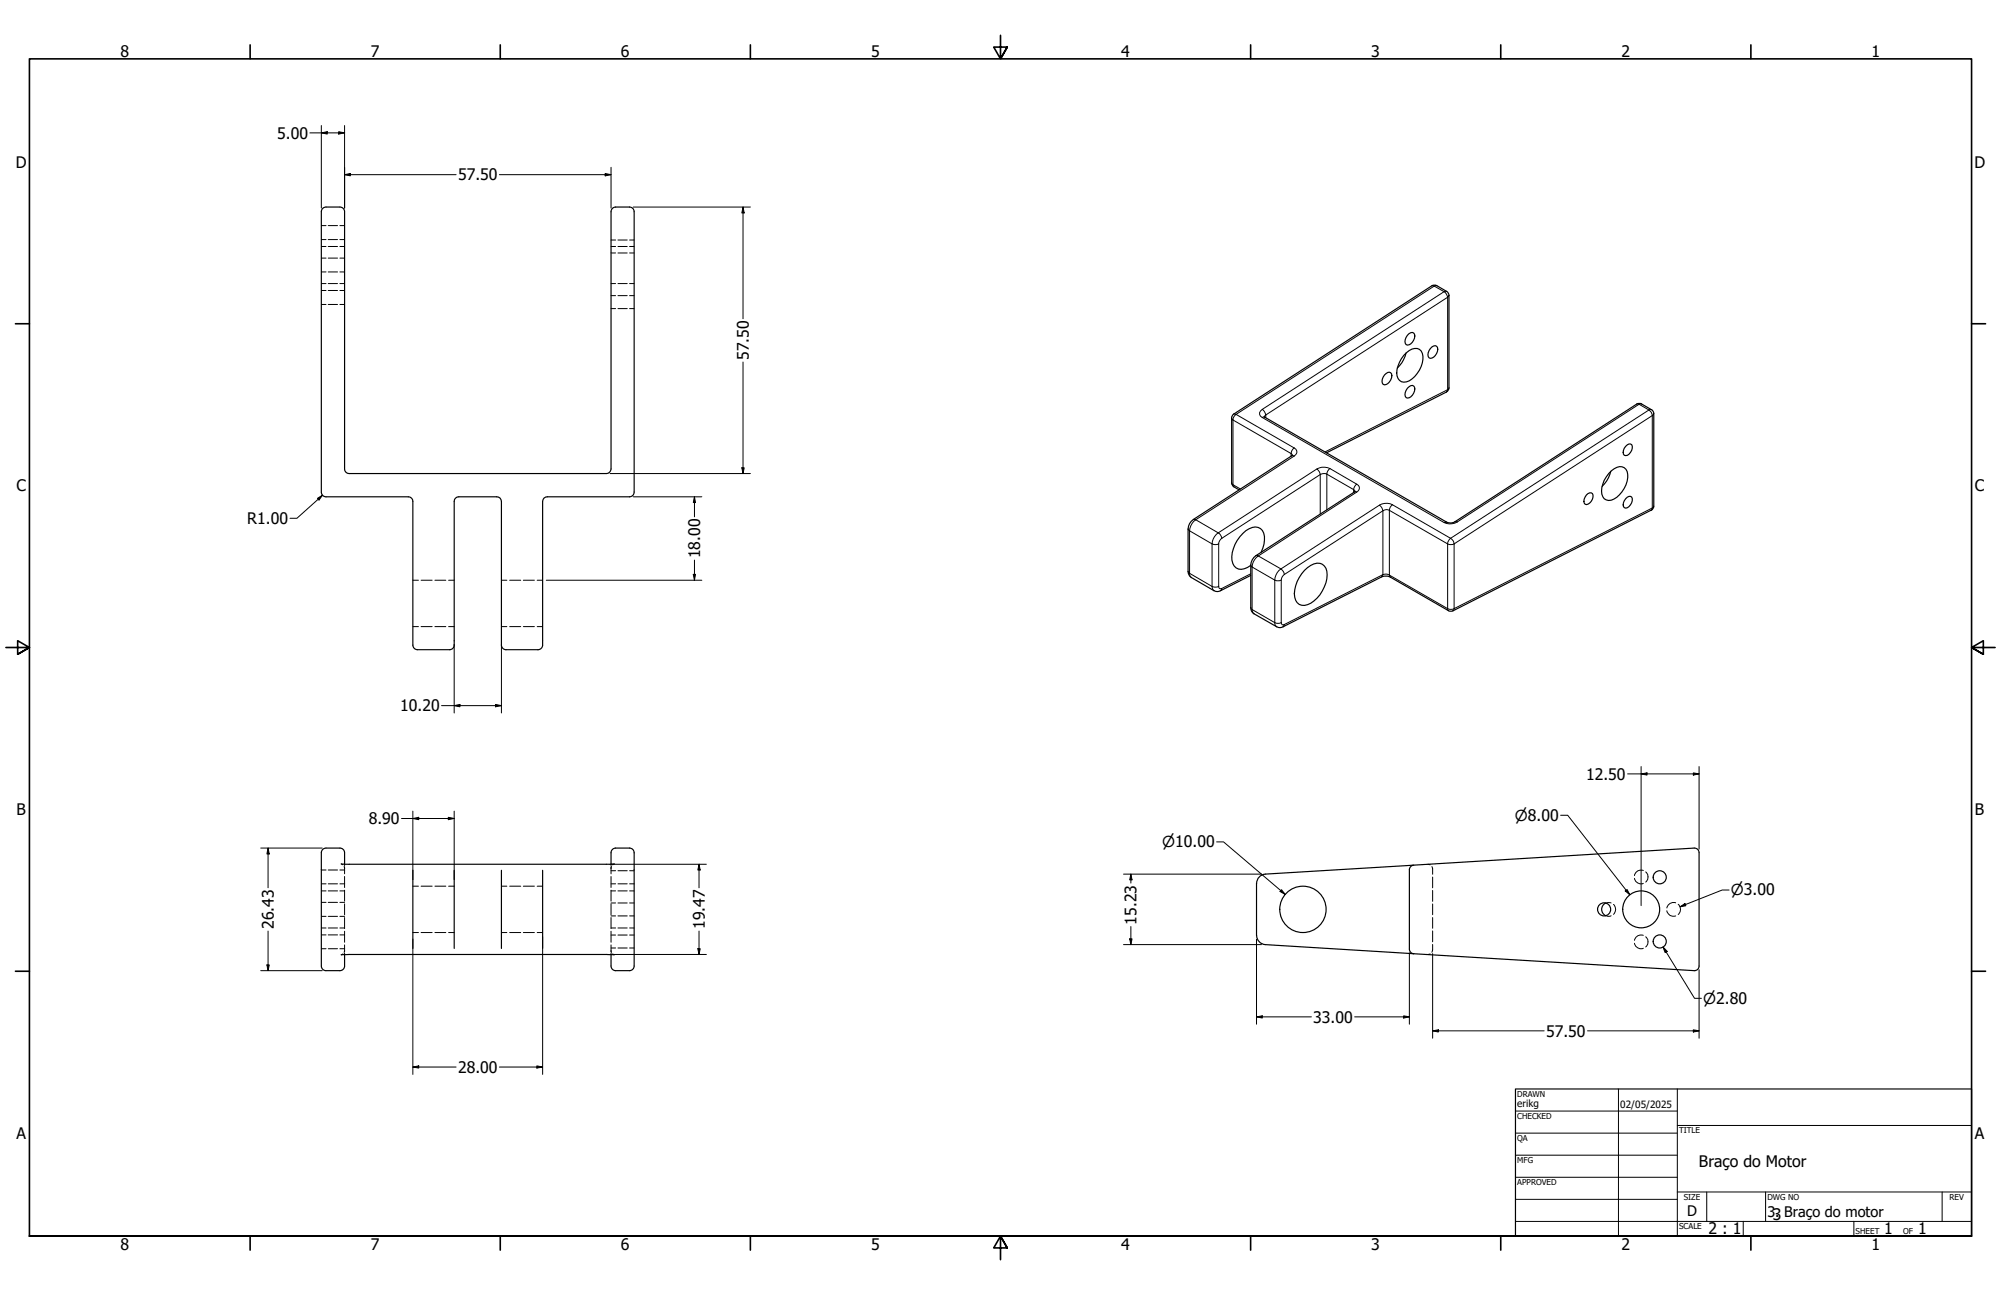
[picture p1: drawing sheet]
<svg xmlns="http://www.w3.org/2000/svg" width="864mm" height="559mm" viewBox="0 0 864 559" stroke-linecap="round" stroke-linejoin="round" font-family="sans-serif">
<!-- layer: Hidden (ANSI) -->
<g fill="none" stroke="#000" stroke-width=".43">
<path d="M138.7 97.3h2M141.7 97.3h4M146.7 97.3h2M138.7 103.4h2M138.7 117.3h2M138.7 111.4h2M138.7 106.4h2M141.7 103.4h4M141.7 117.3h4M141.7 111.4h4M141.7 106.4h4M146.7 103.4h2"/>
<path d="M146.7 117.3h2M146.7 111.4h2M146.7 106.4h2M263.7 103.6h2M263.7 109.2h2M263.7 106.4h2M266.7 103.6h4M266.7 109.2h4M266.7 106.4h4M271.7 103.6h2M271.7 109.2h2M271.7 106.4h2"/>
<path d="M138.7 131.4h2M138.7 125.3h2M138.7 122.4h2M141.7 131.4h4M141.7 125.3h4M141.7 122.4h4M146.7 131.4h2M146.7 125.3h2M146.7 122.4h2M263.7 127.6h2M263.7 133.2h2M263.7 122.4h2"/>
<path d="M266.7 127.6h4M266.7 133.2h4M266.7 122.4h4M271.7 127.6h2M271.7 133.2h2M271.7 122.4h2M178.2 250.4h2.4M181.7 250.4h4.8M187.7 250.4h4.7M193.6 250.4h2.4M216.4 250.4h2.4M220 250.4h4.7"/>
<path d="M225.9 250.4h4.7M231.8 250.4h2.4M178.2 270.4h2.4M181.7 270.4h4.8M187.7 270.4h4.7M193.6 270.4h2.4M216.4 270.4h2.4M220 270.4h4.7M225.9 270.4h4.7M231.8 270.4h2.4M138.7 375.4h2M141.7 375.4h4"/>
<path d="M146.7 375.4h2M147.3 372.8l.7 .4M148.5 373.9l.2 .8M148.7 372.9v.6M148.7 374.1v3M148.7 378.2v4.8M263.7 372.9v.6M263.7 374.1v3M263.7 378.2v4.8M263.7 375.7h2M263.9 373.9l-.2 .8M265.1 372.8l-.7 .4"/>
<path d="M266.7 375.7h4M271.7 375.7h2M616.2 372.9l1 .3M618 374l.3 .9v2.4M618.3 378.5v4.6M705.4 379a2.85 2.85 0 0 0 3.8 2.2M709.2 375.6a2.84 2.84 0 0 0-3.8 2.2M710.2 376.2a2.87 2.87 0 0 1 0 4.4M138.7 381.4h2M138.7 395.4h2M138.7 389.4h2M138.7 384.4h2"/>
<path d="M141.7 381.4h4M141.7 395.4h4M141.7 389.4h4M141.7 384.4h4M146.7 381.4h2M146.7 395.4h2M146.7 389.4h2M146.7 384.4h2M148.7 384.1v4.8M148.7 390v4.8M148.7 395.9v4.8M178.2 382.4h2.4"/>
<path d="M181.7 382.4h4.8M187.7 382.4h4.7M193.6 382.4h2.4M216.4 382.4h2.4M220 382.4h4.7M225.9 382.4h4.7M231.8 382.4h2.4M263.7 384.1v4.8M263.7 390v4.8M263.7 395.9v4.8M263.7 381.4h2M263.7 389.6h2"/>
<path d="M263.7 395.2h2M263.7 384.4h2M266.7 381.4h4M266.7 389.6h4M266.7 395.2h4M266.7 384.4h4M271.7 381.4h2M271.7 389.6h2M271.7 395.2h2M271.7 384.4h2M618.3 384.2v4.7M618.3 390.1v4.6"/>
<path d="M618.3 395.9v4.7M693 395.1l1 .3 1.3-.2M695.3 389.6l-1.3-.2-1 .3M696.3 390.3a2.85 2.85 0 0 1 0 4.2M719.4 393a2.84 2.84 0 0 0 3.8 2.2M723.2 389.6a2.94 2.94 0 0 0-3.8 2.2M724.3 390.2a2.87 2.87 0 0 1 0 4.4M138.7 409.4h2M138.7 403.4h2M138.7 400.4h2M141.7 409.4h4M141.7 403.4h4"/>
<path d="M141.7 400.4h4M146.7 409.4h2M146.7 403.4h2M146.7 400.4h2M148 411.6l-.7 .4M148.7 407.7v3M148.7 410.1l-.2 .9M148.7 401.8v4.8M148.7 411.3v.6M178.2 402.4h2.4M181.7 402.4h4.8M187.7 402.4h4.7"/>
<path d="M193.6 402.4h2.4M216.4 402.4h2.4M220 402.4h4.7M225.9 402.4h4.7M231.8 402.4h2.4M263.7 407.7v3M263.7 410.1l.2 .9M263.7 401.8v4.8M263.7 411.3v.6M263.7 403.5h2M263.7 409.1h2M263.7 400.4h2"/>
<path d="M264.4 411.6l.7 .4M266.7 403.5h4M266.7 409.1h4M266.7 400.4h4M271.7 403.5h2M271.7 409.1h2M271.7 400.4h2M617.2 411.6l-1 .3M618.3 407.5v2.4l-.3 1M618.3 401.7v4.7M705.4 407a2.85 2.85 0 0 0 3.8 2.2M709.2 403.6a2.85 2.85 0 0 0-3.8 2.2"/>
<path d="M710.2 404.2a2.87 2.87 0 0 1 0 4.4"/>
</g>
<!-- layer: Visible (ANSI) -->
<g fill="none" stroke="#000" stroke-width=".51">
<path d="M265.7 89.3l-1.4 .6-.6 1.5v111a2.06 2.06 0 0 1-2 1.9h-111a1.95 1.95 0 0 1-2-1.9v-111.1l-.3-1-1.2-.9-6.5-.1-1.4 .6-.6 1.4 .1 121.6 .9 1.2 1 .3h35.5a1.95 1.95 0 0 1 2 1.9v60.2a3.5 3.5 0 0 0 .6 3.3l1.4 .6h13.8l1-.3 1-1.2v-62.6a1.95 1.95 0 0 1 2-1.9h16.4a1.95 1.95 0 0 1 2 1.9v60.2a3.5 3.5 0 0 0 .6 3.3l1.4 .6h13.8l1.4-.6 .5-.9 .1-62.6a1.95 1.95 0 0 1 2-1.9h35.5l1.4-.6 .5-.9 .1-121.5-.3-1.1-1.2-.9-6.5-.1M624.3 125.7l-4.6-2.6-1.7 .2-85.8 55.6-.6 1.5v27.9l.3 1.2 .7 .5M624.3 125.7l.7 .6 .3 1.2v39.9l-.4 1.2-52.4 26.8M605.9 153.4a7.1 7.1 0 0 1 5.7-3 4.5 4.5 0 0 1 2.3 6.2 12.1 12.1 0 0 1-6.9 8.2 3.4 3.4 0 0 1-4.2-3.9 13.1 13.1 0 0 1 3.1-7.5zM606.8 152.3a13.1 13.1 0 0 1-3.7 6.5M607.4 144.7a1.8 1.8 0 0 1 3.1-.5 4.1 4.1 0 0 1-3.1 4.7 1.66 1.66 0 0 1-.9-2.4zM617.3 150.4a1.8 1.8 0 0 1 3.1-.5 4.1 4.1 0 0 1-3.1 4.7 1.66 1.66 0 0 1-.9-2.4zM545.6 179.8l78.7 45.5a3.8 3.8 0 0 0 3.6-.1l79.3-51.1 1.3 .2 4.6 2.7 .6 1v40.4l-.2 .9-.9 .9M597.5 161.8a1.8 1.8 0 0 1 3.1-.4 4.1 4.1 0 0 1-3.1 4.7 1.66 1.66 0 0 1-.9-2.5zM607.4 167.5a1.8 1.8 0 0 1 3.1-.4 4.1 4.1 0 0 1-3.1 4.7 1.66 1.66 0 0 1-.9-2.4zM557.8 196.4l-42.8 27.8a5.1 5.1 0 0 0-2.2 4.1v18.3a3.1 3.1 0 0 0 1.4 2.6l9.7 5.7a2.84 2.84 0 0 0 2.9 0l13-6.6M701.7 192.5a1.71 1.71 0 0 1 2.5-.6 3.6 3.6 0 0 1-2.5 4.7l-.7-.1a2.82 2.82 0 0 1 .7-4z"/>
<path d="M532.5 210.1l2.3 1.3M584.8 212l-42.8 27.8a5.2 5.2 0 0 0-2.2 4v18.4a2.87 2.87 0 0 0 1.4 2.7l9.8 5.5a2.73 2.73 0 0 0 2.8 0l42.5-21.5a4.8 4.8 0 0 1 3.8 .1l25.1 14.5 1.5 .2 85.9-43.5M684.7 213.6a1.79 1.79 0 0 1 2.6-.6 3.7 3.7 0 0 1-2.6 4.7l-.6-.1a2.84 2.84 0 0 1 .6-4zM695.2 203.4a13.1 13.1 0 0 1-3.7 6.5M695.4 203.2a5.1 5.1 0 0 1 5.6-1.4 6.2 6.2 0 0 1 .7 7.4 10.4 10.4 0 0 1-7.5 6.8 4 4 0 0 1-2.9-5.6 12.7 12.7 0 0 1 4.1-7.2zM701.7 215.1a1.71 1.71 0 0 1 2.5-.6 3.7 3.7 0 0 1-2.5 4.8l-.7-.2a2.79 2.79 0 0 1 .7-4zM544.3 238.3a10.1 10.1 0 0 0 .5-9.4 4.1 4.1 0 0 0-5.7-.7 14.2 14.2 0 0 0-7 14.9 4 4 0 0 0 6.3 1.8l1.4-.9M563 246.1a6.8 6.8 0 0 1 7.7-2.6 6.7 6.7 0 0 1 1.6 8 13.5 13.5 0 0 1-9.3 9.7 4.2 4.2 0 0 1-4.4-5 15.8 15.8 0 0 1 4.4-10.1zM138.7 368l.6-1.5 1.4-.5h6.5l1.2 .9 .3 1.1M138.7 368v48.8l.3 1.1 .7 .7 1 .2h6l1-.2 .9-1.2 .1-5.5M147.3 372.8h117.8M148.7 368v4.9"/>
<path d="M178.2 375.5v33.8M196 375.5v33.8M216.4 375.5v33.8M234.2 375.5v33.8M263.7 368v4.9M265.7 366h6.5l1.2 .9 .3 1.1M265.7 366l-1.4 .5-.6 1.5M273.7 368l-.1 49.4-.5 .9-.9 .5h-6.5M608.3 375.3v34.2M610.1 373.3l-1.3 .6-.5 1.4M733.3 368v48.8a2 2 0 0 1-2.1 2l-121-7.3M733.3 368a2 2 0 0 0-2.1-2l-185.2 11.2a4 4 0 0 0-3.6 4"/>
<path d="M542.3 381.2v22.5M693 389.7a3 3 0 0 0-1.7 2.7 3 3 0 0 0 1.7 2.7M147.3 412h117.8M263.7 411.9l.1 5.5 .9 1.2 1 .2M542.4 403.6a4 4 0 0 0 3.6 4l64.2 3.9M608.3 409.5l.5 1.4 1.3 .6"/>
<circle cx="716.3" cy="378.6" r="2.83"/>
<circle cx="562.3" cy="392.4" r="10"/>
<circle cx="692.3" cy="392.4" r="2.83"/>
<circle cx="708.3" cy="392.4" r="8"/>
<circle cx="716.3" cy="406.2" r="2.83"/>
</g>
<!-- layer: Visible Narrow (ANSI) -->
<g fill="none" stroke="#000" stroke-width=".43">
<path d="M618 123.3l1 .1M619 123.4l4.3 2.5-78.5 50.8M619 123.4l-85.5 55.4M620.1 123.3l-1.1 .1M624.3 125.7l-1 .2 1 1 .5 1.4 .5-.9M532.4 178.7l1.1 .1M533.5 178.8a2.95 2.95 0 0 0-1.4 2.4M533.5 178.8l25 14.5M545.7 179.9l.6-.8-.5-1.4-1-1a1.88 1.88 0 0 0-1.2 1.7 1.88 1.88 0 0 0 1.2 1.7M624.8 168.1l-.5 1.1M624.8 168.1v-39.8l-78.5 50.8v1.1M624.8 168.1l-52.9 26.9"/>
<path d="M625.3 167.4l-.5 .7M708.5 174.3l-2.1 .1M711.6 176.9a3.1 3.1 0 0 1 1.5 2.4M711.6 176.9l-85.6 55.4-25-14.5M711.6 176.9l-4.2-2.5-78.5 50.8M712.7 176.8l-1.1 .1M713.1 179.3v39.9M713.1 179.3l-85.5 55.4M713.7 178.5l-.6 .8M531.6 180.4l.5 .8M532.1 181.2v28l3.3 1.8M532.1 181.2l25.1 14.5v1.1"/>
<path d="M544.8 180.1l78.5 45.4M545.8 180l-1 .1M557.5 196.7l1 .1M558.5 193.3a1.88 1.88 0 0 1 1.2 1.7 1.88 1.88 0 0 1-1.2 1.8M558.5 193.3l-.5 .4a1.91 1.91 0 0 0-.2 2.8M558.5 196.8l-42.4 27.5 9.7 5.6M531.6 208.3l.9 1.8M568.3 202.4l-42.5 27.5M572.6 204.6l11.6 6.7v1.2M572.6 204.6v15.4M574 202.2l-1 1.1-.4 1.3M574 202.2a6.2 6.2 0 0 0-5.7 .2l1 1.1 .5 1.3a3.1 3.1 0 0 1 2.8-.2"/>
<path d="M574 202.2l11.5 6.7M584.6 212.3h.9M584.8 212l-.6-.7 .1-.7 1.2-1.7a1.83 1.83 0 0 1 1.2 1.7 1.83 1.83 0 0 1-1.2 1.7M585.5 212.3l-42.4 27.6 9.7 5.6M595.3 218l1 1 .5 1.4a2.59 2.59 0 0 1 2.8-.2M595.3 218l-42.5 27.5M601 217.8a5.7 5.7 0 0 0-5.7 .2M601 217.8a2.95 2.95 0 0 0-1.4 2.4M713.1 219.2l-.5 1M713.1 219.2l-85.5 43.4v-27.9M713.7 218.4l-.6 .8M512.8 228.3l.6 .7"/>
<path d="M513.4 229l9.7 5.7v18.3M513.4 229v18.4l9.7 5.6M515 224.2l1.1 .1a6.2 6.2 0 0 0-2.7 4.7M525.8 229.9l1 1 .5 1.4M525.8 229.9a6.2 6.2 0 0 0-2.7 4.8l1.5 .3 1.4-.3 .4-1.3 .9-1.1M526 234.7v18.3M542 239.8l1.1 .1a6.2 6.2 0 0 0-2.7 4.8M569.8 221.8v-17l-42.5 27.5M599.6 220.2v28l25.2 14.4M599.6 220.2l25.2 14.5M624.8 234.7l.4-1.3 .8-1.1a2.94 2.94 0 0 1 1.6 2.4M624.8 234.7l1.4 .3 1.4-.3"/>
<path d="M624.8 234.7v27.9M627.9 225.2h1M628.9 225.2a6.2 6.2 0 0 1-5.6 .3l1-.2M512.8 246.6l1.4 2.6M523.1 253l1.5 .4 1.4-.4M523.1 253l.4 1.4 .4 .5M526 253l.4 .9h.9l-.5 1M539.8 243.8l.6 .9M539.8 247.6l-12.5 6.3M540.4 244.7v18.3l9.8 5.7M540.4 244.7l9.8 5.6M550.2 250.3v18.4"/>
<path d="M552.8 245.5a6.2 6.2 0 0 0-2.6 4.8M552.8 245.5l1 1.1 .5 1.3M553 250.3v18.4M554.3 247.9l-1.2 1.7a1.59 1.59 0 0 1-2.3 1l-.6-.3M554.3 247.9l42.5-27.5v27.6M596.8 248l-.5 .9M596.8 248a2.18 2.18 0 0 1 3.3 1M596.8 248l-42.5 21.5M539.8 262.2l1.4 2.7M550.2 268.7v.7l.8 1M550.2 268.7l1.4 .3 1.4-.3M553 268.7l.3 .9 1-.1-.5 .9"/>
<path d="M624.8 262.6l1.4 .4 1.4-.4-.5 1M624.8 262.6l.4 .9"/>
</g>
<!-- layer: Border (ANSI) -->
<g fill="none" stroke="#000" stroke-width=".7">
<path d="M107.9 19.4v6M215.9 19.4v6M323.8 19.4v6M431.8 15.2v10.2l-2.9-5.1h5.8l-2.9 5.1 2.9-5.1M539.8 19.4v6M647.7 19.4v6M755.6 19.4v6M6.7 139.7h6M850.9 139.7h6M2.5 279.4h10.2l-5.1-2.9v5.8l5.1-2.9-5.1 2.9M861.1 279.4h-10.2l5.1-2.9v5.8l-5.1-2.9 5.1 2.9M6.7 419.1h6"/>
<path d="M850.9 419.1h6M12.7 533.4v-508h838.2v508h-838.2h838.2M107.9 533.4v6M215.9 533.4v6M323.8 533.4v6M434.7 538.5l-2.9-5.1 2.9 5.1h-5.8l2.9-5.1v10.2M539.8 533.4v6M647.7 533.4v6M755.6 533.4v6"/>
</g>
<!-- layer: Title (ANSI) -->
<g fill="none" stroke="#000" stroke-width=".43">
<path d="M654 479.4h69.9M698.5 469.9v63.5M723.9 469.9v63.5M654 488.9h69.9M654 498.5h69.9M723.9 485.6h127M654 508h69.9M654 517.5h69.9M723.9 514.3h127M736.6 514.3v12.7M762 514.3v12.7M838.2 514.3v12.7"/>
<path d="M654 527h196.9M752.3 527v6.4M800.1 527v6.4"/>
</g>
<path d="M654 469.9h196.9v63.5h-196.9z" fill="none" stroke="#000" stroke-width=".51"/>
<!-- layer: Dimension (ANSI) -->
<g fill="none" stroke="#000" stroke-width=".43">
<path d="M133.7 57.3h15M138.7 57.3l2.5-.5v1zM138.7 54.2v35.6M146.2 56.8l2.5 .5-2.5 .5zM148.7 54.2v35.6M148.7 75.4l2.5-.5v1zM148.7 75.4h48.1M215.5 75.4h48.2M261.2 74.9l2.5 .5-2.5 .5zM263.7 72.2v17.6M273.3 89.3h50.5M320.7 89.3l.5 2.6h-1z"/>
<path d="M320.7 89.3v48.2M320.7 156.2v48.1M137 215l2.2-1.3-1.5 2.1zM139.2 213.7l-11.1 9.9h-2.9M263.3 204.3h60.5M273.3 214.4h29.6M299.7 214.4l.5 2.5h-1zM299.7 214.4v8.6M320.2 201.9h1l-.5 2.4zM235.8 250.4h67.1M299.2 247.8h1l-.5 2.6zM299.7 241.7v8.7"/>
<path d="M196 278.1v29.6M216.4 278.1v29.6M190.6 304.5h25.8M196 304.5l2.5-.5v1zM213.9 304l2.5 .5-2.5 .5zM702.4 333.9h30.9M708.3 333.9l2.5-.4v1zM708.3 330.8v60M730.8 333.5l2.5 .4-2.5 .6zM733.3 330.8v35.6M173.3 353.2h22.7M178.2 353.2l2.5-.5v1z"/>
<path d="M178.2 350v29.6M193.5 352.7l2.5 .5-2.5 .5zM196 350v29.6M673.5 351.8h3.1l26.8 34.3M112.5 366h26.6M115.7 366l.5 2.5h-1zM115.7 366v17.1M263.3 372.9h41.6M301.7 372.9l.5 2.5h-1zM301.7 372.9v10.2M484.9 377.2h59.5M488.1 377.2l.5 2.5h-1z"/>
<path d="M488.1 377.2v3.9M525.1 363.3h3l26.6 22.7M488.1 399.8v7.8M553.1 383.9l1.6 2.1-2.3-1.3zM701.4 384.4l.8-.5 1.2 2.2zM725.1 391.3l2.1-1.4 .4 .9zM746.3 384h-3l-18.2 7.3M112.5 418.8h26.6M115.2 416.4h1l-.5 2.4zM115.7 401.8v17M178.2 405.3v58.3M234.2 404v59.6"/>
<path d="M263.3 411.9h41.6M301.2 409.4h1l-.5 2.5zM301.7 401.8v10.1M484.9 407.6h59.5M487.6 405.1h1l-.5 2.5zM542.3 405.3v36.7M608.3 411.1v30.9M618.3 411.5v36.5M717.7 408.6l1.8 1.9-.9 .5zM717.7 408.6l13.6 22.2h3M733.3 418.5v29.5M542.3 438.8l2.5-.5v1z"/>
<path d="M542.3 438.8h23.7M584.6 438.8h23.7M605.8 438.3l2.5 .5-2.5 .5zM231.7 459.9l2.5 .5-2.5 .5zM618.3 444.8l2.5-.4v.9zM618.3 444.8h48.1M685.2 444.8h48.1M730.8 444.4l2.5 .4-2.5 .5zM178.2 460.4l2.5-.5v1zM178.2 460.4h18.6M215.5 460.4h18.7"/>
</g>
<g fill="#000">
<path d="M138.7 57.3l2.5-.5v1zM146.2 56.8l2.5 .5-2.5 .5zM148.7 75.4l2.5-.5v1zM261.2 74.9l2.5 .5-2.5 .5zM320.7 89.3l.5 2.6h-1zM137 215l2.2-1.3-1.5 2.1zM299.7 214.4l.5 2.5h-1zM320.2 201.9h1l-.5 2.4zM299.2 247.8h1l-.5 2.6zM196 304.5l2.5-.5v1zM213.9 304l2.5 .5-2.5 .5zM708.3 333.9l2.5-.4v1z"/>
<path d="M730.8 333.5l2.5 .4-2.5 .6zM178.2 353.2l2.5-.5v1zM193.5 352.7l2.5 .5-2.5 .5zM115.7 366l.5 2.5h-1zM301.7 372.9l.5 2.5h-1zM488.1 377.2l.5 2.5h-1zM553.1 383.9l1.6 2.1-2.3-1.3zM701.4 384.4l.8-.5 1.2 2.2zM725.1 391.3l2.1-1.4 .4 .9zM115.2 416.4h1l-.5 2.4zM301.2 409.4h1l-.5 2.5zM487.6 405.1h1l-.5 2.5z"/>
<path d="M717.7 408.6l1.8 1.9-.9 .5zM542.3 438.8l2.5-.5v1zM605.8 438.3l2.5 .5-2.5 .5zM178.2 460.4l2.5-.5v1zM618.3 444.8l2.5-.4v.9zM730.8 444.4l2.5 .4-2.5 .5zM231.7 459.9l2.5 .5-2.5 .5z"/>
</g>
<g font-size="6.9">
<text x="52.1" y="24.4">8</text>
<text x="160" y="24.4">7</text>
<text x="268" y="24.4">6</text>
<text x="375.9" y="24.4">5</text>
<text x="483.9" y="24.4">4</text>
<text x="591.8" y="24.4">3</text>
<text x="699.8" y="24.4">2</text>
<text x="807.7" y="24.4">1</text>
<text x="119.6" y="59.9">5.00</text>
<text x="6.9" y="72.3">D</text>
<text x="197.7" y="77.9">57.50</text>
<text x="852.1" y="72.3">D</text>
<text x="323.2" y="155.4" transform="rotate(-90 323.2 155.4)">57.50</text>
<text x="7.1" y="212">C</text>
<text x="852.4" y="212">C</text>
<text x="106.7" y="226.2">R1.00</text>
<text x="302.2" y="240.9" transform="rotate(-90 302.2 240.9)">18.00</text>
<text x="172.7" y="307">10.20</text>
<text x="684.5" y="336.5">12.50</text>
<text x="7.2" y="351.7">B</text>
<text x="852.4" y="351.7">B</text>
<text x="159.1" y="355.7">8.90</text>
<text x="118.2" y="400.9" transform="rotate(-90 118.2 400.9)">26.43</text>
<text x="304.2" y="400.9" transform="rotate(-90 304.2 400.9)">19.47</text>
<text x="490.5" y="399" transform="rotate(-90 490.5 399)">15.23</text>
<text x="566.7" y="441.3">33.00</text>
<text x="667.3" y="447.4">57.50</text>
<text x="197.7" y="462.9">28.00</text>
<text x="7.1" y="491.4">A</text>
<text x="852.3" y="491.4">A</text>
<text x="733.2" y="503.6">Braço do Motor</text>
<text x="737.4" y="532.6">2 : 1</text>
<text x="813.2" y="532.6">1</text>
<text x="827.8" y="532.6">1</text>
<text x="52.1" y="539.4">8</text>
<text x="160" y="539.4">7</text>
<text x="268" y="539.4">6</text>
<text x="375.9" y="539.4">5</text>
<text x="483.9" y="539.4">4</text>
<text x="591.8" y="539.4">3</text>
<text x="699.8" y="539.4">2</text>
<text x="807.7" y="539.4">1</text>
</g>
<g font-size="6.5">
<text x="653.8" y="354.2">⌀8.00</text>
<text x="501.6" y="365.7">⌀10.00</text>
<text x="747" y="386.4">⌀3.00</text>
<text x="735.1" y="433.2">⌀2.80</text>
</g>
<g font-size="6.3">
<text x="728.1" y="524.9">D</text>
<text x="762.8" y="525">33. Braço do motor</text>
</g>
<g font-size="4.3">
<text x="654.8" y="477.8">erikg</text>
<text x="699.3" y="478">02/05/2025</text>
</g>
<g font-size="3.5">
<text x="654.8" y="473.2">DRAWN</text>
<text x="654.8" y="482.8">CHECKED</text>
<text x="724.7" y="488.9">TITLE</text>
<text x="654.8" y="492.3">QA</text>
<text x="654.8" y="501.8">MFG</text>
<text x="654.8" y="511.4">APPROVED</text>
<text x="726.7" y="517.7">SIZE</text>
<text x="762.8" y="517.7">DWG NO</text>
<text x="841.4" y="517.7">REV</text>
<text x="724.7" y="530.4">SCALE</text>
<text x="800.9" y="532.6">SHEET</text>
<text x="821.3" y="532.6">OF</text>
</g>
</svg>
